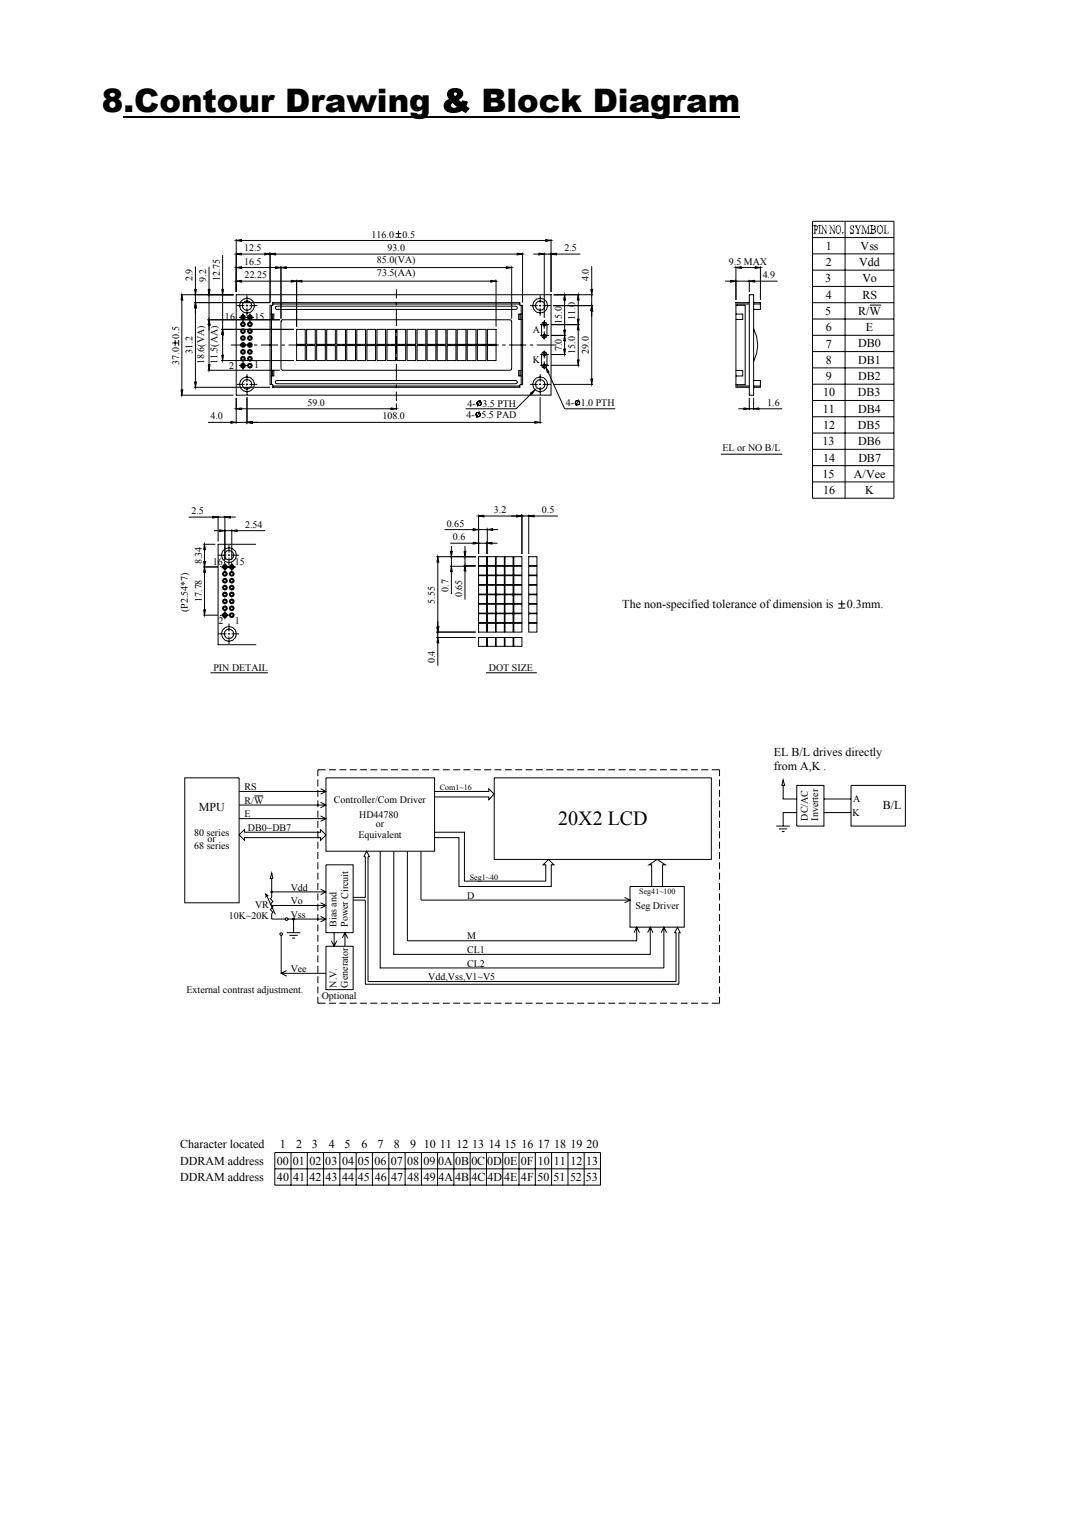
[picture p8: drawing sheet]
<svg xmlns="http://www.w3.org/2000/svg" width="210mm" height="297mm" viewBox="0 0 210 297" stroke-linecap="round" stroke-linejoin="round" font-family="sans-serif">
<path d="M24.2 23h121" fill="none" stroke="#000" stroke-width=".38"/>
<path d="M1 40.9h208.9v209h-208.9z" fill="#fff"/>
<path d="M210 40.9h-209v209h209" fill="none" stroke="#fff" stroke-width=".2"/>
<g fill="none" stroke="#000" stroke-width=".2">
<path d="M35.4 57.8h10.4M35.7 58.9v17.6M35.7 57.8l.2 1.1h-.4zM38.2 56.8h.3l-.1 1zM38.4 59.4l.1 1h-.3zM38.4 52.3v4.5M38.4 57.8v1.6M40.8 57.8h5M40.9 56.8h.3l-.2 1zM41 52.3v4.5M41 57.8v4.9M43.4 57.8h2.4"/>
<path d="M43.5 56.8h.4l-.2 1zM43.7 50.1v6.7M43.7 57.8v6.8M46.4 57.8h61.7v19.7h-61.7zM46.4 55.2l1-.2v.4zM46.4 52.5l1-.2v.4zM46.4 49.8l1-.1v.3zM46.4 47.2l1-.2v.3zM46.4 46.9v10.4M46.5 60h1.5M47.4 55.2h9.7M47.4 52.5h6.7"/>
<path d="M47.4 49.8h4.5M47.4 47.2h59.7M48.3 60h.3M48.5 59.8v.3M48.5 58v1.5M49 60h1.5M51.9 49.7l1.1 .1-1.1 .2zM53 59.9h.5v-.5h48.5v.5h.6v15.6h-.6v.5h-48.5v-.5h-.5zM53 49.8l1.1-.1v.3zM53 49.6v9.8h-14.9M53.3 59.9v15.6M53.6 59.6h48.4"/>
<path d="M54.1 52.3l1 .2-1 .2zM54.1 49.8h47.4M55.1 52.5l1.1-.2v.4zM55.1 52.2v10.3M56.2 52.5h43.2M57.1 55l1.1 .2-1.1 .2zM58.2 55.2l1.1-.2v.4zM58.2 54.9v9.2M59.3 55.2h37M77.6 45.8h1.2M77.6 46.5h1.2M77.8 56.8v1.7"/>
<path d="M77.8 59.2v.7M78.2 45.3v1.1M96.3 55l1 .2-1 .2zM97.4 54.9l-.1 9.2M99.4 52.3l1 .2-1 .2zM100.4 52.2v10.3M101.5 49.7l1.1 .1-1.1 .2zM102.3 59.9v15.6M102.6 49.6v9.8M104 60h1.5M104.7 49.8h1M105.7 49.7l1.1 .1-1.1 .2z"/>
<path d="M105.8 60h.4M106 58v1.5M106 59.8v.3M106.5 60h1.5M106.8 49.6v12.8M106.8 49.8h1.3M107.1 47l1 .2-1 .1zM107.5 60a1.47 1.47 0 0 0-2-1.4 1.47 1.47 0 0 0-.6 2.3 1.47 1.47 0 0 0 2.4-.2l.2-.7M108.1 49.8l1.1-.1v.3zM108.1 46.9v10.4M108.5 60h7.9M108.7 57.8h7.7"/>
<path d="M109.2 49.8h4.7M110.8 57.8l.2 1.1h-.4zM110.8 58.9v5.8M113.5 57.8l.1 1.1h-.3zM113.5 58.9v3.7M116 56.8h.3l-.2 1zM116.1 60l.2 1h-.3zM116.1 52.3v4.5M116.1 57.8v2.2M142.3 55.2h1.1M143.4 55l1 .2-1 .2zM144.4 52.5l1.1-.2v.4z"/>
<path d="M144.4 59.9h1.8v15.6h-1.8M144.4 55.2h2.6M144.4 52.2v6.6v-3.9M145.5 52.5h2.7M147 57.8h.9v19.7h-.9zM147 55.2l1.1-.2v.4zM147 59.4h-2.6v16.6h2.6M147 59.6h-2.3v.3M147 54.9v2.4M147.9 59.4h1.3v1.3h-1.3M147.9 59.6h1.3M148.1 55.2h4.5"/>
<path d="M148.2 52.3l1 .2-1 .2zM149.2 52.2v6.6M159.4 43.4h16l.1 54.3h-16.1zM159.4 59.4h16.1M159.4 56.2h16.1M159.4 53h16.1M159.4 49.8h16.1M159.4 46.6h16.1M165.8 43.4v54.3M170.7 59.9h2.2M33.8 67.3h1.1M34.4 66.7v1.2"/>
<path d="M35.1 66.7v1.2M35.4 77.5h10.4M35.5 76.5h.4l-.2 1zM38.1 76h14.9M38.2 74.9h.3l-.1 1.1zM38.4 60.4v14.5M40.8 62.7h14.1M40.8 72.6h14.1M40.9 71.6h.3l-.2 1zM41 62.7l.2 1.1h-.3zM41 63.8v7.8M43.4 64.6h14.3"/>
<path d="M43.4 70.7h14.3M43.5 69.7h.4l-.2 1zM43.7 64.6l.2 1.1h-.4zM43.7 65.7v4M45.3 67.7h3.9M46.4 78.1v5M46.5 75.4h1.5M46.9 62.3h2.9M46.9 71.7h1.6M47.3 68.7l.4-.1 .3 .1 .2 .3-.2 .4-.3 .1-.4-.1-.1-.4zM47.7 61.5v1.6M47.7 71v1.5"/>
<path d="M47.9 62.3l-.2-.3-.3 .3 .3 .2 .3-.2M47.9 63.6l-.2-.2-.3 .2 .3 .3 .3-.3M47.9 65l-.2-.3-.3 .3 .3 .2 .3-.2M47.9 66.3l-.2-.2-.3 .2 .3 .3 .3-.3M47.9 67.7l-.2-.3-.3 .3 .3 .2 .3-.2M47.9 69l-.2-.2-.3 .2 .3 .3 .3-.3M47.9 70.4l-.2-.3-.3 .3 .3 .3 .3-.3M47.9 71.7l-.2-.2-.3 .2 .3 .3 .3-.3M48.3 75.4h.3M48.5 73.4v1.5M48.5 75.2v.4M48.5 75.9v1.5"/>
<path d="M48.5 77.9v5.2M48.5 60.5v1.5M48.9 67.5h.3v.4h-.3zM48.9 68.9h.3v.3h-.3zM48.9 70.2h.3v.4h-.3zM48.9 71.5h.3v.4h-.3zM49 75.4h1.5M49 61.5v1.6M49.5 62.3l-.1-.4-.4-.1-.3 .1-.1 .4 .1 .3 .3 .1 .4-.1 .1-.3M49.5 63.6l-.1-.3-.4-.2-.3 .2-.1 .3 .1 .4 .3 .1 .4-.1 .1-.4M49.5 65l-.1-.4-.4-.1-.3 .1-.1 .4 .1 .3 .3 .1 .4-.1 .1-.3M49.5 66.3l-.1-.3-.4-.2-.3 .2-.1 .3 .1 .4 .3 .1 .4-.1 .1-.4"/>
<path d="M49.5 67.7l-.1-.3-.4-.2-.3 .2-.1 .3 .1 .3 .3 .2 .4-.2 .1-.3M49.5 69l-.1-.3-.4-.1-.3 .1-.1 .3 .1 .4 .3 .1 .4-.1 .1-.4M49.5 70.4l-.1-.4-.4-.1-.3 .1-.1 .4 .1 .3 .3 .2 .4-.2 .1-.3M49.5 71.7l-.1-.3-.4-.1-.3 .1-.1 .3 .1 .4 .3 .1 .4-.1 .1-.4M49.8 67.7h.7M51.2 67.7h3.4M53 72.7h.7v1.1h-.7M53 61.6h.7v1.1h-.7M53.5 61.6v1.1M53.5 72.7v1.1M53.6 75.7h48.4M54.1 60.2l47.1-.1 .3 .3-.3 .3h-46.9l-.3-.3z"/>
<path d="M54.3 74.7l-.3 .3 .4 .3M54.4 74.7h46.8l.3 .3-.3 .3h-46.9M55.2 62.8l44.9-.1 .2 .1 .1 .3v9.2l-.3 .3h-44.6l-.4-.3zM55.3 67.7h.6M56.6 67.7h3.4M58.2 64.6h1.7v3h-1.7zM58.2 67.8h1.7v2.9h-1.7zM60.2 64.6h1.7v3h-1.7zM60.2 67.8h1.7v2.9h-1.7zM60.7 67.7h.6M62 67.7h3.4M62.1 64.6h1.7v3h-1.7z"/>
<path d="M62.1 67.8h1.7v2.9h-1.7zM64.1 64.6h1.7v3h-1.7zM64.1 67.8h1.7v2.9h-1.7zM66.1 64.6h1.7v3h-1.7zM66.1 67.8h1.7v2.9h-1.7zM66.1 67.7h.7M67.4 67.7h3.4M68.1 64.6h1.7v3h-1.7zM68.1 67.8h1.7v2.9h-1.7zM70 64.6h1.7v3h-1.7zM70 67.8h1.7v2.9h-1.7zM71.5 67.7h.7"/>
<path d="M72 64.6h1.7v3h-1.7zM72 67.8h1.7v2.9h-1.7zM72.9 67.7h3.3M74 64.6h1.7v3h-1.7zM74 67.8h1.7v2.9h-1.7zM75.9 64.6h1.7v3h-1.7zM75.9 67.8h1.7v2.9h-1.7zM76.9 67.7h.7M77.8 60.6v3.4M77.8 64.6v.7M77.8 66v3.4M77.8 70v.7"/>
<path d="M77.8 71.4v3.4M77.8 75.5v.6M77.8 76.8v1.8M77.8 79.1v1.4M77.9 64.6h1.7v3h-1.7zM77.9 67.8h1.7v2.9h-1.7zM78.3 67.7h3.3M79.9 64.6h1.7v3h-1.7zM79.9 67.8h1.7v2.9h-1.7zM81.9 64.6h1.7v3h-1.7zM81.9 67.8h1.7v2.9h-1.7zM82.3 67.7h.7"/>
<path d="M83.7 67.7h3.4M83.8 64.6h1.7v3h-1.7zM83.8 67.8h1.7v2.9h-1.7zM85.8 64.6h1.7v3h-1.7zM85.8 67.8h1.7v2.9h-1.7zM87.7 67.7h.7M87.8 64.6h1.7v3h-1.7zM87.8 67.8h1.7v2.9h-1.7zM89.1 67.7h3.4M89.7 64.6h1.7v3h-1.7zM89.7 67.8h1.7v2.9h-1.7zM91.7 64.6h1.7v3h-1.7z"/>
<path d="M91.7 67.8h1.7v2.9h-1.7zM93.2 67.7h.6M93.7 64.6h1.7v3h-1.7zM93.7 67.8h1.7v2.9h-1.7zM94 78.7a.45 .45 0 0 0-.4 .7 .45 .45 0 0 0 .8 0 .45 .45 0 0 0-.3-.7 .45 .45 0 0 0-.5 .4 .45 .45 0 0 0 .4 .5M94.1 78.7l.3 .4-.1 .3-.2 .2M94.3 78.5l-.6 1.3M94.5 67.7h3.4M95.7 64.6h1.6v3h-1.6zM95.7 67.8h1.6v2.9h-1.6zM98.6 67.7h.6M99.9 67.7h3.4"/>
<path d="M102.1 61.6v1.1M102.1 72.7v1.1M102.6 61.6h-.8v1.1h.8M102.6 72.7h-.8v1.1h.8M104 67.7h.6M104 75.4h1.5M104.1 77.1l.9-.6-.6 .9zM104.2 77.2l-2.9 3h-9.9M105.3 67.7h3.9M105.8 75.4h.4M106 65.8h1.6M106 60.5v1.5"/>
<path d="M106 73.4v1.5M106 75.2v.4M106 75.9v1.5M106 77.9v5.2M106 63.7h1.6M106 69.6h1.6M106 71.7h1.6M106.4 69.2l.4-.2 .4 .2 .1 .4 .1 2.1-.2 .4-.4 .1-.4-.1-.1-.4v-2.1zM106.4 63.3l.4-.1 .4 .1 .1 .4 .1 2.1-.2 .4-.4 .2-.4-.2-.1-.4v-2.1zM106.5 75.4h1.5M106.8 62.9v1.6M106.8 65v1.6"/>
<path d="M106.8 68.7v1.6M106.8 70.9v1.6M107.1 72.1l.6 .9-.3 .1zM107.5 75.4a1.47 1.47 0 0 0-2-1.4 1.47 1.47 0 0 0-.6 2.4 1.47 1.47 0 0 0 2.4-.3l.2-.7M107.6 73.1l3.2 7.1h9.9M108.1 65.8h3M108.1 63.7h5.6M108.1 69.6h3M108.1 71.7h5.6M108.5 75.4h7.9M110.6 64.7h.4l-.2 1.1zM110.6 68.5h.4l-.2 1.1z"/>
<path d="M110.8 65.8l.2 1.1h-.4zM110.8 66.9v1.6M113.3 78.6a.44 .44 0 0 0-.3 .6 .44 .44 0 0 0 .7 0 .44 .44 0 0 0-.3-.6 .44 .44 0 0 0-.5 .3 .44 .44 0 0 0 .4 .5M113.3 62.6h.3l-.1 1.1zM113.3 70.6h.3l-.1 1.1zM113.4 78.6l.3 .4-.1 .3-.2 .1M113.5 63.7l.1 1h-.3zM113.5 64.7v5.9M113.6 78.4l-.6 1.2M116 74.3h.3l-.2 1.1zM116.1 62.1v-1.1v13.3M144.4 72.7h1.4v1.1h-1.4"/>
<path d="M144.4 61.6h1.4v1.1h-1.4M144.7 75.5v.2h2.3M147 78.1v2.4M147.9 64.5a6.8 6.8 0 0 1 0 6.4M147.9 74.7h1.3v1.3h-1.3M147.9 75.7h1.3M147.9 78.1v2.4M159.4 78.6h16.1M159.4 75.4h16.1M159.4 72.2h16.1M159.4 69h16.1M159.4 65.8h16.1"/>
<path d="M159.4 62.6h16.1M40.8 82.9h4.5M45.3 82.7l1.1 .2-1.1 .1zM46.4 80.2l1-.2v.4zM46.4 82.9h2.1M47.4 80.2h29.3M48.5 82.9l1.1-.2v.3zM49.6 82.9h55.3M76.7 80l1.1 .2-1.1 .2zM93.8 80.9a.45 .45 0 0 0-.3 .7 .45 .45 0 0 0 .7 0 .45 .45 0 0 0-.3-.7 .45 .45 0 0 0-.5 .4 .45 .45 0 0 0 .4 .5M93.9 80.9l.3 .4-.1 .3-.2 .2M94.1 80.7l-.6 1.3"/>
<path d="M104.9 82.7l1.1 .2-1.1 .1zM141.5 89.1h12M144.9 80.2h1.1M146 80l1 .2-1 .2zM147 80.2h.9M147.9 80.2l1-.2v.4zM148.9 80.2h4.6M159.4 91.4h16.1M159.4 88.2h16.1M159.4 85h16.1M159.4 81.8h16.1M159.4 94.6h16.1"/>
<path d="M37.1 101.5h4.6M39.9 111.2h2.9M39.9 106.8h2.4M40 110.2h.3l-.2 1zM40 119.6h.3l-.2 1.1zM40.1 106.8l.2 1h-.3zM40.1 111.2l.2 1.1h-.3zM40.1 107.8v2.4M40.1 112.3v7.3M41.7 101.3l1.1 .2-1.1 .1zM42 104.1h1.1M42.8 101.2v5.1"/>
<path d="M42.8 101.5h1.3M42.9 108.9h1.5M43.1 103.9l1 .2-1 .2zM43.3 111.2h3M43.9 116.5h.4v.3h-.4zM44.1 101.5l1.1-.2v.3zM44.1 101.2v8.7M44.1 110.4v1.6M44.1 119.9v1.6M44.1 104.1h1.4M44.8 108.9h.3M44.9 106.9v1.5"/>
<path d="M44.9 108.8v.3M44.9 109.4v1.5M45.2 101.5h1.1M45.3 116.5h.4v.3h-.4zM45.4 108.9h1.5M45.5 104.1l1-.2v.4zM45.5 103.9v6M45.5 110.4v1.6M46.5 104.1h5.5M50.2 106.8h-7.4v19.7h7.5M85.7 109.2h7.7M85.9 109.2l.2 1.1h-.4z"/>
<path d="M85.9 110.3v12.7M87.2 103.9h5.6M88.3 109.2h5.1M88.3 111.1h5.1M88.4 106.6h4.4M88.4 108.2h.4l-.2 1zM88.6 111.1l.2 1.1h-.4zM88.6 107.1v1.1M88.6 109.2v1.9M88.6 112.2v4.4M91 109.2h2.4M91 111h2.4"/>
<path d="M91.1 108.2h.3l-.2 1zM91.2 111l.2 1h-.3zM91.2 107.1v1.1M91.2 109.2v1.8M91.2 112v5.6M92.8 106.4l1.1 .2-1.1 .1zM92.8 103.7l1.1 .2-1.1 .2zM93.9 109.2h1.6v1.8h-1.6zM93.9 111.1h1.6v1.7h-1.6zM93.9 112.9h1.6v1.8h-1.6zM93.9 114.8h1.6v1.8h-1.6zM93.9 116.7h1.6v1.7h-1.6z"/>
<path d="M93.9 118.6h1.6v1.7h-1.6zM93.9 101.2l1.1-.1v.3zM93.9 101v7.7M93.9 106.6h1.6M93.9 103.9h1.7M95 101.2h6.4h-1.1M95.5 106.6l1.1-.2v.3zM95.5 106.3v2.4M95.6 109.2h1.6v1.8h-1.6l.1-1.8M95.6 111.1h1.6v1.7h-1.6l.1-1.7M95.6 112.9h1.6v1.8h-1.6l.1-1.8M95.6 114.8h1.6v1.8h-1.6l.1-1.8"/>
<path d="M95.6 116.7h1.6v1.7h-1.6l.1-1.7M95.6 118.6h1.6v1.7h-1.6l.1-1.7M95.6 103.9l1.1-.2v.4zM95.7 103.6l-.1 5.1M96.6 106.6h1M96.7 103.9h1.1M97.4 109.2h1.6v1.8h-1.6zM97.4 111.1h1.6v1.7h-1.6zM97.4 112.9h1.6v1.8h-1.6zM97.4 114.8h1.6v1.8h-1.6zM97.4 116.7h1.6v1.7h-1.6zM97.4 118.6h1.6v1.7h-1.6z"/>
<path d="M99.1 109.2h1.6v1.8h-1.6zM99.1 111.1h1.6v1.7h-1.6zM99.1 112.9h1.6v1.8h-1.6zM99.1 114.8h1.6v1.8h-1.6zM99.1 116.7h1.6v1.7h-1.6zM99.1 118.6h1.6v1.7h-1.6zM100.8 109.2h1.6v1.8h-1.6zM100.8 111.1h1.6v1.7h-1.6zM100.8 112.9h1.6v1.8h-1.6zM100.8 114.8h1.6v1.8h-1.6zM100.8 116.7h1.6v1.7h-1.6zM100.8 118.6h1.6v1.7h-1.6z"/>
<path d="M101.4 101.1l1 .1-1 .2zM102.4 101.2h1.4M102.4 101v7.7M103.8 116.7h1.6v1.7h-1.6zM103.8 118.6h1.6v1.7h-1.6zM103.8 114.8h1.6v1.8h-1.6zM103.8 112.9h1.6v1.8h-1.6zM103.8 111.1h1.6v1.7h-1.6zM103.8 109.2h1.6v1.8h-1.6zM103.8 101.2l1-.1v.3zM103.8 101v7.7M104.8 101.2h4.7"/>
<path d="M164.5 118.5h1.4M164.5 119.3h1.4M165.2 117.8v1.4M39.9 120.7h2.9M41.3 132h11.3M42.9 124.4h1.5M43.3 120.7h1.6M44.8 124.4h.3M44.9 122.4v1.5M44.9 124.2v.3M44.9 124.9v1.5M45.4 124.4h1.5"/>
<path d="M85.7 124h7.7M85.7 125.1h7.7M85.7 123h.4l-.2 1zM85.9 125.1l.2 1h-.4zM85.9 124v1.1M85.9 126.1v4.5M93.9 120.4h1.6v1.8h-1.6zM93.9 122.3h1.6v1.7h-1.6zM93.9 125.1h1.6v1.7h-1.6zM95.4 132h9.9M95.6 120.4h1.6v1.8h-1.6l.1-1.8M95.6 122.3h1.6v1.7h-1.6l.1-1.7"/>
<path d="M95.6 125.1h1.6v1.7h-1.6l.1-1.7M97.4 120.4h1.6v1.8h-1.6zM97.4 122.3h1.6v1.7h-1.6zM97.4 125.1h1.6v1.7h-1.6zM99.1 120.4h1.6v1.8h-1.6zM99.1 122.3h1.6v1.7h-1.6zM99.1 125.1h1.6v1.7h-1.6zM100.8 120.4h1.6v1.8h-1.6zM100.8 122.3h1.6v1.7h-1.6zM100.8 125.1h1.6v1.7h-1.6zM103.8 122.3h1.6v1.7h-1.6zM103.8 120.4h1.6v1.8h-1.6z"/>
<path d="M36.3 152.6h10.6v24.5h-10.6zM46.9 155.3h17.1M46.9 157.9h17.1M49.9 156.2h1.8M62.4 153v1.3M62.4 155v1.3M62.4 157v1.4M62.4 159v1.4M62.9 157.4l1.1 .5-1.1 .6M62.9 154.7l1.1 .6-1.1 .5M63.9 151h-1.5v1.3M64 152.6h21.3v14.4h-21.3z"/>
<path d="M64.6 151h1.3M66.6 151h1.4M68.6 151h1.4M70.7 151h1.3M72.7 151h1.4M74.7 151h1.4M76.8 151h1.3M78.8 151h1.3M80.8 151h1.4M82.8 151h1.4M84.9 151h1.3M85.3 155.3h10.6v-.6l1.1 1.1-1.1 1.1v-.5h-10.6"/>
<path d="M86.9 151h1.4M88.9 151h1.4M91 151h1.3M93 151h1.4M95 151h1.4M97 152.6h42.6v16h-42.6zM97 151h1.4M99.1 151h1.3M101.1 151h1.4M103.1 151h1.4M105.2 151h1.3M107.2 151h1.4"/>
<path d="M109.2 151h1.4M111.3 151h1.3M113.3 151h1.3M115.3 151h1.4M117.3 151h1.4M119.4 151h1.3M121.4 151h1.4M123.4 151h1.4M125.5 151h1.3M127.5 151h1.3M129.5 151h1.4M131.6 151h1.3"/>
<path d="M133.6 151h1.3M135.6 151h1.4M137.6 151h1.4M139.7 151h1.5v1.3M141.2 153v1.3M141.2 155v1.3M141.2 157v1.4M141.2 159v1.4M153.7 153l.3 1.1h-.6zM153.7 154.1v2.7h2.7M156.3 159.4h-2.6v2.7M156.4 154.1h5.3v8h-5.3z"/>
<path d="M161.7 159.4h5.2M161.7 156.8h5.3M167 154.1h10.7v8h-10.7zM46.9 163.8l1.1-1v.5h14.9v-.5l1.1 1-1.1 1.1v-.6h-14.9v.6zM46.9 160.6h17.1M52.2 175.4v.6M52.7 175.8l-.5-.4 1.8 4M53.2 174.9h.2v.2h-.2zM53.3 175v1.1l-.3 .2 .6 .6-.6 .5 .6 .5-.6 .6 .6 .5-.3 .3v1h2.7M53.3 171.3l.3 1h-.6zM53.3 175h10.7M53.3 177.7h10.7"/>
<path d="M53.3 172.3v2.7M62.4 161.1v1.3M62.4 163.1v1.4M62.4 165.1v1.4M62.4 167.2v1.3M62.4 169.2v1.3M62.4 171.2v1.4M62.4 173.2v1.4M62.4 175.3v1.3M62.4 177.3v1.4M62.4 179.3v1.4M62.9 160.1l1.1 .5-1.1 .5"/>
<path d="M62.9 179.8l1.1 .5-1.1 .5M62.9 174.5l1.1 .5-1.1 .5M62.9 177.1l1.1 .6-1.1 .5M64 169.7h5.3v13.3h-5.3zM69.3 176.1h2.4v-8h-.3l.5-1.1 .6 1.1h-.3v24.5h60.5M69.3 176.6h2.4v16.5h61.5v-10.1h.3l-.6-1.1-.5 1.1h.3v9.6M74.6 167v22.9h55.7v-8M77.3 167v20.2h50.3M79.9 167v17.6h45.1l-.1-2.7M82.6 167v9.6h41M85.3 163.3h5.8v9.6h16v-3.2h-.5l1-1.1 1.1 1.1h-.5v4.2h-18.1v-9.6h-4.8M122.6 176.1l1 .5-1 .5"/>
<path d="M123.6 173.9h10.7v8h-10.7zM127.9 173.9v-4.2h-.5l1.5-1.1 1.7 1.1h-.6v4.2M141.2 161.1v1.3M141.2 163.1v1.4M141.2 165.1v1.4M141.2 167.2v1.3M141.2 169.2v1.3M141.2 171.2v1.4M141.2 173.2v1.4M141.2 175.3v1.3M141.2 177.3v1.4M141.2 179.3v1.4"/>
<path d="M152.4 162.1h2.6M152.9 162.6h1.6M153.4 163.2h.6M55.2 183.5v7.5h8.8M56.3 190.4l-1.1 .6 1 .5M56.3 183h2.6M56.5 180.3h7.5M56.8 183.5h1.6M57.4 184h.5M57.6 180.3v2.7M57.8 180.3l-.2-.2-.2 .2 .2 .2 .2-.2M62.4 181.4v1.3"/>
<path d="M62.4 183.4v1.4M62.4 185.4v1.4M62.4 187.5v1.3M62.4 189.5v1.3M62.4 191.5v1.4M62.4 193.5v1.4M62.4 195.6v1.2h1.5M64 185.7h5.3v8.5h-5.3zM64.6 196.8h1.3M65 184.6l.6 1.1 .5-1.1M65.6 183v2.7M66.6 196.8h1.4"/>
<path d="M67.2 184l.5-1 .5 1M67.7 183v2.7M68.6 196.8h1.4M70.7 196.8h1.3M72.7 196.8h1.4M74.7 196.8h1.4M76.8 196.8h1.3M78.8 196.8h1.3M80.8 196.8h1.4M82.8 196.8h1.4M84.9 196.8h1.3M86.9 196.8h1.4"/>
<path d="M88.9 196.8h1.4M91 196.8h1.3M93 196.8h1.3M95 196.8h1.4M97 196.8h1.4M99.1 196.8h1.3M101.1 196.8h1.4M103.1 196.8h1.4M105.2 196.8h1.3M107.2 196.8h1.3M109.2 196.8h1.4M111.3 196.8h1.3"/>
<path d="M113.3 196.8h1.3M115.3 196.8h1.4M117.3 196.8h1.4M119.4 196.8h1.3M121.4 196.8h1.4M123.4 196.8h1.4M124.4 183l.5-1.1 .6 1.1M125.5 196.8h1.3M127.1 183l.5-1.1 .6 1.1M127.5 196.8h1.3M127.6 181.9v5.3M129.5 196.8h1.4"/>
<path d="M129.8 183l.5-1.1 .5 1.1M131.6 196.8h1.3M133.6 196.8h1.3M135.6 196.8h1.4M137.6 196.8h1.4M141.2 195.6v1.2h-1.5M141.2 181.4v1.3M141.2 183.4v1.4M141.2 185.4v1.4M141.2 187.5v1.3M141.2 189.5v1.3M141.2 191.5v1.4"/>
<path d="M141.2 193.5v1.4M53.9 226.1h63.9l.1 6.4h-64zM53.9 229.3h64M57.1 226.1v6.4M60.3 226.1v6.4M63.5 226.1v6.4M66.7 226.1v6.4M69.9 226.1v6.4M73.1 226.1v6.4M76.3 226.1v6.4M79.5 226.1v6.4M82.7 226.1v6.4"/>
<path d="M85.9 226.1v6.4M89.1 226.1v6.4M92.3 226.1v6.4M95.5 226.1v6.4M98.7 226.1v6.4M101.9 226.1v6.4M105.1 226.1v6.4M108.2 226.1l.1 6.4M111.5 226.1v6.4M114.6 226.1l.1 6.4"/>
<circle cx="48.5" cy="60" r=".92"/>
<circle cx="48.5" cy="60" r="1.47"/>
<circle cx="106" cy="60" r=".93"/>
<circle cx="47.7" cy="63.6" r=".48"/>
<circle cx="47.7" cy="66.3" r=".48"/>
<circle cx="47.7" cy="67.7" r=".48"/>
<circle cx="47.7" cy="65" r=".48"/>
<circle cx="47.7" cy="62.3" r=".48"/>
<circle cx="47.7" cy="70.4" r=".47"/>
<circle cx="47.7" cy="71.7" r=".47"/>
<circle cx="48.5" cy="75.4" r=".93"/>
<circle cx="48.5" cy="75.4" r="1.46"/>
<circle cx="49" cy="63.6" r=".27"/>
<circle cx="49" cy="66.3" r=".27"/>
<circle cx="49" cy="62.3" r=".27"/>
<circle cx="49" cy="65" r=".27"/>
<circle cx="106" cy="75.4" r=".94"/>
<circle cx="106.8" cy="69.6" r=".27"/>
<circle cx="106.8" cy="63.7" r=".27"/>
<circle cx="106.8" cy="71.7" r=".27"/>
<circle cx="106.8" cy="65.8" r=".27"/>
<circle cx="44.1" cy="111.2" r=".27"/>
<circle cx="44.1" cy="112.6" r=".27"/>
<circle cx="44.1" cy="115.3" r=".48"/>
<circle cx="44.1" cy="113.9" r=".48"/>
<circle cx="44.1" cy="111.2" r=".48"/>
<circle cx="44.1" cy="112.6" r=".48"/>
<circle cx="44.1" cy="113.9" r=".27"/>
<circle cx="44.1" cy="115.3" r=".27"/>
<circle cx="44.1" cy="119.4" r=".27"/>
<circle cx="44.1" cy="118" r=".27"/>
<circle cx="44.1" cy="119.3" r=".48"/>
<circle cx="44.1" cy="118" r=".48"/>
<circle cx="44.1" cy="116.6" r=".48"/>
<circle cx="44.9" cy="108.9" r="1.47"/>
<circle cx="44.9" cy="108.9" r=".93"/>
<circle cx="45.5" cy="111.2" r=".27"/>
<circle cx="45.5" cy="112.6" r=".27"/>
<circle cx="45.5" cy="115.3" r=".48"/>
<circle cx="45.5" cy="113.9" r=".48"/>
<circle cx="45.5" cy="111.2" r=".48"/>
<circle cx="45.5" cy="112.6" r=".48"/>
<circle cx="45.5" cy="113.9" r=".27"/>
<circle cx="45.5" cy="115.3" r=".27"/>
<circle cx="45.5" cy="119.4" r=".27"/>
<circle cx="45.5" cy="118" r=".27"/>
<circle cx="45.5" cy="119.3" r=".48"/>
<circle cx="45.5" cy="118" r=".48"/>
<circle cx="45.5" cy="116.6" r=".48"/>
<circle cx="44.1" cy="120.7" r=".27"/>
<circle cx="44.1" cy="120.7" r=".48"/>
<circle cx="44.9" cy="124.4" r=".94"/>
<circle cx="44.9" cy="124.4" r="1.46"/>
<circle cx="45.5" cy="120.7" r=".27"/>
<circle cx="45.5" cy="120.7" r=".48"/>
<circle cx="55.2" cy="183.3" r=".27"/>
<circle cx="56.2" cy="180.3" r=".27"/>
</g>
<g fill="#000">
<path d="M35.7 57.8l.2 1.1h-.4zM38.2 56.8h.3l-.1 1zM40.9 56.8h.3l-.2 1zM43.5 56.8h.4l-.2 1zM46.4 55.2l1-.2v.4zM46.4 52.5l1-.2v.4zM46.4 49.8l1-.1v.3zM46.4 47.2l1-.2v.3zM51.9 49.7l1.1 .1-1.1 .2zM54.1 52.3l1 .2-1 .2zM53 49.8l1.1-.1v.3zM55.1 52.5l1.1-.2v.4z"/>
<path d="M57.1 55l1.1 .2-1.1 .2zM58.2 55.2l1.1-.2v.4zM96.3 55l1.1 .2-1.1 .2zM99.4 52.3l1 .2-1 .2zM101.5 49.7l1.1 .1-1.1 .2zM105.7 49.7l1.1 .1-1.1 .2zM107.1 47l1 .2-1 .1zM108.1 49.8l1.1-.1v.3zM110.8 57.8l.2 1.1h-.4zM113.5 57.8l.1 1.1h-.3zM116 56.8h.3l-.2 1zM143.4 55l1 .2-1 .2z"/>
<path d="M144.4 52.5l1.1-.2v.4zM147 55.2l1.1-.2v.4zM148.2 52.3l1 .2-1 .2zM159.7 45.8h.4zM159.7 44.2h.5zM159.7 44.3h.7zM159.8 44.3h.6zM159.8 44.3h.2zM159.8 45.7h.2zM159.8 45.6l.2 .1zM159.8 45.5l.2 .2zM159.8 44.5l.2 .5-.2 .5z"/>
<path d="M159.8 44.4l.2 .6zM159.8 45.5h.2v.2zM160 45.1v.4h-.2zM160 45l-.2 .5zM159.8 44.4h.2v.6zM160 45.1h.3zM159.8 45.7l.3 .1zM159.8 44.4l.2-.1zM160.1 45.1h.1zM159.8 44.3h.3zM160 45.1l.4-.1zM160.1 44.3l.3 .1z"/>
<path d="M159.7 44.3h.5zM160.1 45h.3zM160.1 45.1h.2zM160.2 44.4h.2zM159.7 44.3h.6zM160.2 45h.2zM160.3 44.4h.1zM160.3 44.9h.1zM160.3 44.5h.2zM160.3 44.9h.2zM160.3 44.8h.2l-.2 .1zM160.3 44.6h.2l-.2 .1z"/>
<path d="M160.3 44.7l.2 .1zM160.1 44.3h.3zM160.3 45l.1-.1zM160.3 44.6h.2zM160.3 44.9l.2-.1zM160.3 44.7l.2-.1zM160.6 45.8h.4zM160.6 44.2l.5 .1zM160.6 44.2l.4 .1zM160.7 44.3h.3zM160.7 45.8h.3zM160.7 45.7h.3z"/>
<path d="M160.8 45.6h.1zM160.8 45.5l.1 .1zM160.8 44.5l.1 1h-.1zM160.8 44.4h.1l-.1 .1zM160.8 44.4h.1zM160.7 45.7l.2-.1zM160.8 44.5h.1v1zM160.8 44.5l.1-.1zM160.8 44.4l.2-.1zM160.7 45.7l.3 .1zM160.6 45.8h.5zM160.6 44.3h.4z"/>
<path d="M161.1 44.2l.1 .1zM161.2 45.8h.3zM161.1 44.2h.3l-.2 .1zM161.3 45.7h.1zM161.3 45.5v.1zM161.3 44.4v1.1zM161.4 45.5l-.1 .1zM161.4 44.6l-.1 .9zM161.4 44.6l.7 .8v.4zM161.2 44.3l.2-.1zM161.4 44.2l-.1 .2zM161.4 44.2v.4z"/>
<path d="M161.4 44.2l.7 1.2-.7-.8zM161.3 45.7l.2 .1zM161.9 44.2l.4 .1zM161.9 44.2l.3 .1zM161.9 44.3h.3zM162 44.3h.2zM162.1 44.4v.1zM162.1 45.4v.4zM162.1 44.5v.9zM162.1 44.5v1.3zM162.1 44.4l.1-.1zM162.7 44.2l.1 .1z"/>
<path d="M162.7 44.2l.2 .1zM162.8 45.8h.3zM162.7 44.2h.3l-.1 .1zM162.9 45.7h.1zM162.9 45.5v.1zM162.9 44.4v1.1zM163 45.5v.2zM163 44.6l-.1 .9zM163 44.6l.7 .8v.4zM162.9 45.7l.2 .1zM162.9 44.3l.1-.1zM162.9 44.4l.1-.2z"/>
<path d="M163 44.2v.4zM163 44.2l.7 1.2-.7-.8zM162.8 45.8h.4zM163.5 44.2l.4 .1zM163.6 44.3h.2zM163.7 45.4v.4zM163.7 44.5v.9zM163.7 44.4v.1zM163.7 44.3h.1zM163.7 44.5v1.3zM163.7 44.4l.1-.1zM163.5 44.3h.4z"/>
<path d="M163.6 44.3h.3zM164 45.1h.2zM164 45l.2 .1zM164 44.9l.2 .1h-.2zM164 45.3h.2zM164 45.2h.2l-.2 .1zM164 44.8l.2 .1h-.2zM164 44.7l.2 .1zM164 45.4h.2zM164 44.6l.2 .1zM164.1 45.5h.1zM164.1 44.6h.1z"/>
<path d="M164.1 45.6h.2zM164.1 44.5h.1zM164.1 45.6l.2 .1zM164.1 44.4h.2zM164 45.3l.2-.1v.1zM164 45.2l.2-.1v.1zM164 45h.2zM164 44.9h.2v.1zM164 44.8h.2v.1zM164 44.7h.2zM164.2 45.7h.2zM164 44.6h.2z"/>
<path d="M164.1 44.6l.1-.1zM164.3 45.7l.2 .1zM164.1 44.5l.2-.1zM164.2 44.3h.2zM164.3 45.8h.4zM164.3 44.3h.4zM164.4 45.8h.2zM164.3 45.7h.1zM164.3 44.3l.4-.1zM164.4 45.8h.1zM164.4 44.2h.2zM164.3 45.8h.2z"/>
<path d="M164.3 44.3h.2zM164.5 44.3h.3zM164.5 45.8h.2zM164.6 44.3l.2 .1zM164.4 44.2h.3zM164.6 45.8l.2-.1zM164.7 44.3l.1 .1zM164.4 45.8h.3zM164.6 45.7h.2zM164.7 44.4h.2zM164.5 44.3h.2zM164.7 45.6l.1 .1z"/>
<path d="M164.8 45.6h.1zM164.8 44.5h.1zM164.8 44.4l.1 .1zM164.8 45.5l.1 .1zM164.8 44.6h.2zM164.8 45.4l.2 .1zM164.8 44.6l.2 .1zM164.7 45.7h.1zM164.8 45.4h.2zM164.8 45.3h.2zM164.8 44.8l.2 .1h-.1zM164.8 44.7l.2 .1z"/>
<path d="M164.9 45.2h.1l-.2 .1zM164.9 45l.1 .1-.1 .1zM164.9 44.9l.2 .1h-.2zM164.7 45.6h.2zM164.8 44.4h.1zM164.8 45.5h.2zM164.8 45.4l.2-.1zM164.8 44.8l.2 .1zM164.8 45.3l.2-.1zM164.9 45.2h.1zM164.9 44.9h.1l.1 .1zM164.9 45h.2l-.1 .1z"/>
<path d="M164.9 45h.2zM165.2 45.7l.1 .1zM165.2 45.6l.2 .2zM165.3 45.6l.1 .1zM165.2 45.6l.2 .1zM166.8 45.3v.5zM166.8 44.7h.2zM166.8 44.6h.1zM166.8 44.5h.1zM166.8 44.8h.3zM166.8 44.4h.1l-.1 .1zM166.9 45.8h-.1z"/>
<path d="M166.9 45.4l-.1 .4zM166.8 45.3l.1 .1zM166.9 44.9h.3zM166.9 44.4h.1zM166.9 45.8h.5zM166.9 45.5l-.1 .3zM166.9 44.3l.1 .1zM166.9 45.6l-.1 .2zM166.9 44.9l.4 .1zM166.8 44.6l.1-.1zM166.9 45.6v.2zM166.9 45h.4z"/>
<path d="M166.8 44.5l.1-.1zM166.9 44.3h.5zM166.9 44.3h.3zM167 45.8h.4zM166.9 45.8l.1-.1zM167 45h.4zM166.8 44.4h.2zM166.9 44.3l.4-.1zM166.9 45.8l.2-.1zM167.1 45.8h.2zM167.1 45.1h.4zM166.9 44.3h.2z"/>
<path d="M166.9 45.8l.3-.1zM167 44.2h.2zM167.2 45.1h.3zM167.1 44.2h.1zM166.9 45.8h.3zM167 44.2h.3zM167.2 45.2h.4zM167.2 45.8h.2zM167.3 45.2l.3 .1zM167.3 45.7h.2zM167.3 45.3h.3zM167.1 45.8h.3z"/>
<path d="M167.4 45.3h.2zM167.4 45.6l.1 .1zM167.4 45.4h.2l-.2 .1zM167.4 45.4h.2zM167.2 44.3h.2zM167.3 44.3h.1zM167.3 44.4l.1-.1zM167.4 44.3v.2zM167.4 44.3v.3zM167.4 44.3l.1 .4zM167.4 45.5l.2 .1zM167.4 45.5h.2z"/>
<path d="M167.4 44.6l.1 .1zM167.5 44.6v.1zM167.5 44.2v.5zM167.4 45.7h.1zM167.4 45.6h.2zM167.4 45.5l.2-.1zM167.7 44.3h.6zM167.7 44.3h.5zM167.7 44.2l.6 .1zM167.8 44.3h.4zM167.8 44.3l.3 .1zM167.9 44.4h.2z"/>
<path d="M168 44.5h.2l.1 .7zM168.1 45.8h.5zM168 44.5h.2zM167.8 44.3h.3zM168.2 44.5l.2 .5-.1 .2zM168.2 45.8h.4zM168.3 45.7h.2zM168.3 45.6l.2 .1zM168.3 45.5h.2l-.2 .1zM168.3 45.2l.2 .3h-.2zM168.3 45.2l.1-.2 .1 .1zM168.3 45.6l.2-.1v.2z"/>
<path d="M168.3 45.2l.2-.1v.4zM168.4 45l.1 .1zM168.3 45.7l.3 .1zM168.1 45.8h.6zM168.6 44.3h.5zM168.6 44.3h.4zM168.6 44.2l.5 .1zM168.7 44.6l-.2 .5zM168.7 44.3h.3zM168.7 44.4l.1 .2zM168.7 44.3l.2 .1zM168.7 44.4h.2z"/>
<path d="M169.1 45.8h.4zM169.1 44.2l.1 .1zM169.2 45.8h.3zM169.1 44.2h.4zM169.3 45.7h.1zM169.3 44.4l.1 .1zM169.3 45.5l.1 .2zM169.3 44.5l.1 1zM169.4 44.5l.5 1v.3zM169.2 45.7l.3 .1zM169.2 44.3l.3-.1zM169.3 44.4l.2-.2-.1 .3z"/>
<path d="M169.5 44.2l.4 1.3-.5-1zM169.9 45.5v.3zM170.2 45.8h.5zM170.2 45.8h.4zM170.3 45.7h.3zM170.3 45.6l.2 .1zM170.4 45.5h.1l-.2 .1zM170.4 44.5l-.5 1.3zM170.4 44.5h.1l-.1 1zM170.4 44.2l.3 .1zM170.4 44.2l.2 .1-.2 .2zM170.4 44.2l-.5 1.3z"/>
<path d="M170.3 45.6l.2-.1v.2zM170.5 44.5v1h-.1zM170.4 44.5l.1-.1zM170.3 45.7l.3 .1zM170.4 44.5l.2-.2zM170.8 45.8h.8zM170.8 44.2h.6zM170.8 44.3h.8zM170.9 44.3h.7zM170.8 45.8h.9zM170.9 45.7h.3zM170.9 44.3h.3z"/>
<path d="M171 45.6l.2 .1zM171 45.5l.2 .2zM171 44.5l.2 .5-.2 .5zM171 44.4l.2 .6zM171.2 45v.7l-.2-.2zM171.2 45l-.2 .5zM171 44.4l.2-.1v.7zM171 44.4l.2-.1zM170.9 45.7h.4zM170.9 45.7h.5zM171.2 45h.1zM170.9 44.3h.4z"/>
<path d="M171.2 45h.5zM171.4 44.3h.3zM170.9 45.7h.8zM171.4 45l.4 .1zM170.8 45.8h.6zM171.3 45h.4zM170.8 44.3h.7zM171.4 45.7h.3zM171.5 45.1h.3zM171.4 45h.3zM170.8 45.8h.7zM171.5 44.9h.2z"/>
<path d="M171.5 44.4h.3zM171.6 45.1h.2zM171.6 44.4h.2zM171.5 45.7h.3zM171.6 44.8l.2 .1zM171.6 44.5h.2zM171.6 45.7h.2zM171.6 45.1l.3 .1zM171.2 45h.4zM171.6 44.6h.3l-.2 .1zM171.3 44.3h.3zM171.7 44.7h.2z"/>
<path d="M171.7 45.6h.2zM171.7 45.2l.2 .1zM171.7 45.3l.2 .1zM171.7 45.5l.2 .1zM171.7 45.4l.2 .1zM171.6 44.9h.2zM171.6 44.6l.2-.1 .1 .1zM171.6 44.8l.3-.1zM171.7 44.7l.2-.1zM171.6 45.6h.3zM171.7 45.5h.2v.1zM171.7 45.4h.2z"/>
<path d="M172.1 45.1h.2zM172.1 45l.2 .1zM172.1 44.9l.2 .1h-.2zM172.1 45.3h.2zM172.1 45.2h.2l-.2 .1zM172.1 44.8l.2 .1h-.2zM172.1 44.7l.2 .1zM172.1 45.4h.2zM172.1 44.6l.2 .1zM172.2 45.5h.2zM172.2 44.6h.2zM172.2 45.6h.2z"/>
<path d="M172.2 44.5h.2zM172.3 45.6l.2 .1zM172.3 44.4h.1zM172.1 45.2l.2-.1v.1zM172.1 45h.2zM172.1 44.9h.2v.1zM172.1 45.3l.2-.1v.1zM172.1 44.8h.2v.1zM172.1 44.7h.2zM172.3 45.7h.3zM172.3 44.3l.2 .1zM172.1 44.6h.3z"/>
<path d="M172.2 44.6l.2-.1zM172.4 45.7l.3 .1zM172.3 45.6h.1zM172.3 44.3h.3zM172.2 44.5l.2-.1zM172.5 45.8h.4zM172.3 44.4h.2zM172.4 44.3h.5zM172.5 45.8h.3zM172.3 44.3h.2zM172.4 45.7h.2zM172.5 44.3l.3-.1z"/>
<path d="M172.6 45.8h.1zM172.6 44.2h.2zM172.7 44.3h.3zM172.5 45.8h.2zM172.4 44.3h.3zM172.7 45.8h.2zM172.8 44.3l.3 .1zM172.6 45.8h.2zM172.8 45.8l.2-.1zM172.5 44.3h.4zM172.8 45.7h.2zM172.9 44.4h.2z"/>
<path d="M172.7 44.3h.2zM173 45.6l.1 .1zM173 45.6h.1zM173 44.4l.2 .1zM173 44.5h.2zM173 45.5l.2 .1zM173 44.6h.2zM173 45.4l.2 .1zM172.9 45.7h.2zM173.1 45.4h.1zM173.1 44.7l.2 .1zM173.1 44.6l.1 .1z"/>
<path d="M173.1 45.3h.2zM173.1 44.8l.2 .1h-.2zM173.1 45.2h.2l-.2 .1zM173.1 45l.2 .1-.2 .1zM173.1 44.9l.2 .1h-.2zM173 44.4h.1zM173 45.6h.2zM173 45.5h.2zM173 45.4h.2zM173.1 45.4l.2-.1zM173.1 44.8l.2 .1zM173.1 45.3l.2-.1z"/>
<path d="M173.1 44.9h.2v.1zM173.1 45.2l.2-.1zM173.1 45h.2v.1zM173.1 45h.2zM173.4 45.8h1zM173.4 44.2l.6 .1zM173.5 44.3h.4zM173.5 45.8h.9zM173.6 44.3l.2 .1zM173.6 45.7h.3zM173.6 45.6h.2zM173.6 44.4h.2l-.2 .1z"/>
<path d="M173.6 45.5l.2 .1h-.2zM173.6 44.5l.2 .1-.2 .9zM173.6 45.7h.2zM173.6 45.5l.2 .1zM173.8 44.6v.9h-.2zM173.6 44.5l.2-.1v.2zM173.6 44.4h.2zM173.6 44.3h.2zM173.5 45.7h.5zM173.6 44.3h.3zM173.5 45.7l.9 .1zM173.4 44.3h.6z"/>
<path d="M173.5 44.3h.5zM174.1 45.7l.3 .1zM174.2 45.7l.2 .1zM174.3 45.7l.1 .1zM174.3 45.6l.1 .2zM174 45.7l.4 .1zM174.4 45.5v.3zM174.4 45.4v.4zM35.5 76.5h.4l-.2 1zM38.4 59.4l.1 1h-.3zM38.2 74.9h.3l-.1 1.1zM41 62.7l.2 1.1h-.3z"/>
<path d="M40.9 71.6h.3l-.2 1zM43.7 64.6l.2 1.1h-.4zM43.5 69.7h.4l-.2 1zM104.1 77.1l.9-.6-.6 .9zM107.1 72.1l.6 .9-.3 .1zM110.6 64.7h.4l-.2 1.1zM110.8 65.8l.2 1.1h-.4zM110.6 68.5h.4l-.2 1.1zM113.3 62.6h.3l-.1 1.1zM113.5 63.7l.1 1h-.3zM113.3 70.6h.3l-.1 1.1zM116.1 60l.2 1h-.3z"/>
<path d="M116 74.3h.3l-.2 1.1zM45.3 82.7l1.1 .2-1.1 .1zM46.4 80.2l1-.2v.4zM48.5 82.9l1.1-.2v.3zM76.7 80l1.1 .2-1.1 .2zM104.9 82.7l1.1 .2-1.1 .1zM146 80l1 .2-1 .2zM147.9 80.2l1-.2v.4zM40 110.2h.3l-.2 1zM40.1 106.8l.2 1h-.3zM40.1 111.2l.2 1.1h-.3zM40 119.6h.3l-.2 1.1z"/>
<path d="M41.7 101.3l1.1 .2-1.1 .1zM43.1 103.9l1 .2-1 .2zM44.1 101.5l1.1-.2v.3zM45.5 104.1l1-.2v.4zM85.9 109.2l.2 1.1h-.4zM88.4 108.2h.4l-.2 1zM88.6 111.1l.2 1.1h-.4zM91.1 108.2h.3l-.2 1zM91.2 111l.2 1h-.3zM92.8 106.4l1.1 .2-1.1 .1zM92.8 103.7l1.1 .2-1.1 .2zM93.9 101.2l1.1-.1v.3z"/>
<path d="M95.5 106.6l1.1-.2v.3zM95.6 103.9l1.1-.2v.4zM101.4 101.1l1 .1-1 .2zM103.8 101.2l1-.1v.3zM85.7 123h.4l-.2 1zM85.9 125.1l.2 1h-.4z"/>
</g>
<text font-size="6.3" x="20" y="22">8.Contour Drawing &amp; Block Diagram</text>
<text font-size="3.9" x="109.5" y="161.9">20X2 LCD</text>
<g font-size="2.4">
<text x="162.1" y="49">1</text>
<text x="162.1" y="52.2">2</text>
<text x="168.6" y="52.2">Vdd</text>
<text x="168.9" y="49">Vss</text>
<text x="161.9" y="55.4">3</text>
<text x="162.1" y="58.6">4</text>
<text x="169.2" y="58.6">RS</text>
<text x="169.2" y="55.4">Vo</text>
<text x="161.9" y="61.8">5</text>
<text x="162.1" y="65">6</text>
<text x="168.4" y="61.8">R/W</text>
<text x="169.9" y="65">E</text>
<text x="162.1" y="71.4">8</text>
<text x="162.1" y="68.2">7</text>
<text x="168.4" y="71.4">DB1</text>
<text x="168.4" y="68.2">DB0</text>
<text x="161.5" y="77.8">10</text>
<text x="162.1" y="74.6">9</text>
<text x="168.3" y="77.8">DB3</text>
<text x="168.4" y="74.6">DB2</text>
<text x="161.5" y="81">11</text>
<text x="168.4" y="81">DB4</text>
<text x="161.4" y="87.4">13</text>
<text x="161.5" y="84.2">12</text>
<text x="168.3" y="84.2">DB5</text>
<text x="168.4" y="87.4">DB6</text>
<text x="161.4" y="93.7">15</text>
<text x="161.5" y="90.6">14</text>
<text x="167.6" y="93.7">A/Vee</text>
<text x="168.4" y="90.6">DB7</text>
<text x="161.5" y="96.9">16</text>
<text x="169.8" y="96.9">K</text>
<text x="122.1" y="119.4">The non-specified tolerance of dimension is</text>
<text x="166.2" y="119.4">0.3mm.</text>
<text x="151.8" y="148.4">EL B/L drives directly</text>
<text x="151.8" y="151">from A,K .</text>
<text x="39" y="159.1">MPU</text>
<text x="173.2" y="158.7">B/L</text>
<text x="35.3" y="225.3">Character located</text>
<text x="54.9" y="225.3">1</text>
<text x="58.1" y="225.3">2</text>
<text x="61.2" y="225.3">3</text>
<text x="64.5" y="225.3">4</text>
<text x="67.6" y="225.3">5</text>
<text x="70.9" y="225.3">6</text>
<text x="74.1" y="225.3">7</text>
<text x="77.3" y="225.3">8</text>
<text x="80.5" y="225.3">9 10</text>
<text x="86.3" y="225.3">11</text>
<text x="89.6" y="225.3">12</text>
<text x="92.6" y="225.3">13</text>
<text x="95.9" y="225.3">14</text>
<text x="99" y="225.3">15</text>
<text x="102.3" y="225.3">16</text>
<text x="105.5" y="225.3">17</text>
<text x="108.8" y="225.3">18</text>
<text x="111.9" y="225.3">19</text>
<text x="115.1" y="225.3">20</text>
<text x="35.3" y="231.7">DDRAM address</text>
<text x="35.3" y="228.5">DDRAM address</text>
<text x="54.3" y="228.5">00</text>
<text x="54.4" y="231.7">40</text>
<text x="57.5" y="228.5">01</text>
<text x="57.5" y="231.7">41</text>
<text x="60.7" y="228.5">02</text>
<text x="60.8" y="231.7">42</text>
<text x="63.8" y="228.5">03</text>
<text x="63.9" y="231.7">43</text>
<text x="67.1" y="228.5">04</text>
<text x="67.1" y="231.7">44</text>
<text x="70.2" y="228.5">05</text>
<text x="70.2" y="231.7">45</text>
<text x="73.5" y="228.5">06</text>
<text x="73.5" y="231.7">46</text>
<text x="76.7" y="228.5">07</text>
<text x="76.8" y="231.7">47</text>
<text x="79.9" y="228.5">08</text>
<text x="79.9" y="231.7">48</text>
<text x="83.1" y="228.5">09</text>
<text x="83.1" y="231.7">49</text>
<text x="86" y="228.5">0A</text>
<text x="86" y="231.7">4A</text>
<text x="89.3" y="228.5">0B</text>
<text x="89.3" y="231.7">4B</text>
<text x="92.5" y="228.5">0C</text>
<text x="92.5" y="231.7">4C</text>
<text x="95.6" y="228.5">0D</text>
<text x="95.7" y="231.7">4D</text>
<text x="98.9" y="228.5">0E</text>
<text x="99" y="231.7">4E</text>
<text x="102.2" y="228.5">0F</text>
<text x="102.2" y="231.7">4F</text>
<text x="105.5" y="231.7">50</text>
<text x="105.5" y="228.5">10</text>
<text x="108.6" y="231.7">51</text>
<text x="108.7" y="228.5">11</text>
<text x="111.9" y="231.7">52</text>
<text x="111.9" y="228.5">12</text>
<text x="115" y="231.7">53</text>
<text x="115" y="228.5">13</text>
</g>
<g font-size="2">
<text x="72.9" y="46.6">116.0</text>
<text x="79" y="46.6">0.5</text>
<text x="47.9" y="51.9">16.5</text>
<text x="47.9" y="49.3">12.5</text>
<text x="74" y="51.5">85.0(VA)</text>
<text x="76.1" y="49.3">93.0</text>
<text x="110.8" y="49.3">2.5</text>
<text x="143" y="51.9">9.5 MAX</text>
<text x="37.8" y="55.2" transform="rotate(-90 37.8 55.2)">2.9</text>
<text x="40.5" y="55.2" transform="rotate(-90 40.5 55.2)">9.2</text>
<text x="43.1" y="55.1" transform="rotate(-90 43.1 55.1)">12.75</text>
<text x="48" y="54.6">22.25</text>
<text x="74" y="54.2">73.5(AA)</text>
<text x="115.6" y="55.2" transform="rotate(-90 115.6 55.2)">4.0</text>
<text x="149.7" y="54.6">4.9</text>
<text x="44.2" y="62.7">16</text>
<text x="49.9" y="62.7">15</text>
<text x="104.5" y="65.4">A</text>
<text x="110.2" y="63.5" transform="rotate(-90 110.2 63.5)">15.0</text>
<text x="112.9" y="62.8" transform="rotate(-90 112.9 62.8)">11.0</text>
<text x="35.1" y="66.5" transform="rotate(-90 35.1 66.5)">0.5</text>
<text x="35.1" y="71.5" transform="rotate(-90 35.1 71.5)">37.0</text>
<text x="37.8" y="69.4" transform="rotate(-90 37.8 69.4)">31.2</text>
<text x="40" y="71.4" transform="rotate(-90 40 71.4)">18.6(VA)</text>
<text x="42.7" y="71.4" transform="rotate(-90 42.7 71.4)">11.5(AA)</text>
<text x="104.5" y="71.2">K</text>
<text x="110.2" y="68.9" transform="rotate(-90 110.2 68.9)">7.0</text>
<text x="112.9" y="69.4" transform="rotate(-90 112.9 69.4)">15.0</text>
<text x="115.6" y="69.4" transform="rotate(-90 115.6 69.4)">29.0</text>
<text x="45" y="72.3">2</text>
<text x="49.9" y="72.3">1</text>
<text x="41.3" y="82.3">4.0</text>
<text x="60.3" y="79.6">59.0</text>
<text x="75.1" y="82.3">108.0</text>
<text x="91.6" y="82">4- 5.5 PAD</text>
<text x="91.7" y="79.8">4- 3.5 PTH</text>
<text x="111.1" y="79.6">4- 1.0 PTH</text>
<text x="150.6" y="79.6">1.6</text>
<text x="141.8" y="88.4">EL or NO B/L</text>
<text x="37.5" y="100.9">2.5</text>
<text x="96.9" y="100.7">3.2</text>
<text x="106.4" y="100.7">0.5</text>
<text x="48.1" y="103.5">2.54</text>
<text x="87.7" y="103.3">0.65</text>
<text x="88.9" y="106">0.6</text>
<text x="39.6" y="110.7" transform="rotate(-90 39.6 110.7)">8.34</text>
<text x="41.8" y="110.8">16</text>
<text x="46.1" y="110.8">15</text>
<text x="39.6" y="118.1" transform="rotate(-90 39.6 118.1)">17.78</text>
<text x="85.4" y="118.4" transform="rotate(-90 85.4 118.4)">5.55</text>
<text x="88" y="116.1" transform="rotate(-90 88 116.1)">0.7</text>
<text x="90.7" y="117.2" transform="rotate(-90 90.7 117.2)">0.65</text>
<text x="36.8" y="120.1" transform="rotate(-90 36.8 120.1)">(P2.54*7)</text>
<text x="42.9" y="122.4">2</text>
<text x="46.1" y="122.4">1</text>
<text x="41.9" y="131.6">PIN DETAIL</text>
<text x="85.4" y="130.1" transform="rotate(-90 85.4 130.1)">0.4</text>
<text x="95.9" y="131.6">DOT SIZE</text>
<text x="48" y="155">RS</text>
<text x="48" y="157.7">R/W</text>
<text x="48" y="160.3">E</text>
<text x="65.5" y="157.6">Controller/Com Driver</text>
<text x="70.5" y="160.4">HD44780</text>
<text x="158.5" y="161" transform="rotate(-90 158.5 161)">DC/AC</text>
<text x="160.5" y="161" transform="rotate(-90 160.5 161)">Inverter</text>
<text x="167.3" y="160">K</text>
<text x="167.4" y="157.4">A</text>
<text x="38.1" y="164">80 series</text>
<text x="38.1" y="166.6">68 series</text>
<text x="40.7" y="165.1">or</text>
<text x="48.7" y="163">DB0~DB7</text>
<text x="70.3" y="164.5">Equivalent</text>
<text x="73.8" y="162.3">or</text>
<text x="50.1" y="178.1">VR</text>
<text x="57" y="174.7">Vdd</text>
<text x="57" y="177.4">Vo</text>
<text x="91.7" y="176.3">D</text>
<text x="124.7" y="178.4">Seg Driver</text>
<text x="44.9" y="180.3">10K~20K</text>
<text x="57" y="180">Vss</text>
<text x="66" y="181.9" transform="rotate(-90 66 181.9)">Bias and</text>
<text x="68.3" y="181.9" transform="rotate(-90 68.3 181.9)">Power Circuit</text>
<text x="91.7" y="184.3">M</text>
<text x="57" y="190.7">Vee</text>
<text x="91.7" y="187">CL1</text>
<text x="91.7" y="189.6">CL2</text>
<text x="36.6" y="194.8">External contrast adjustment.</text>
<text x="63.1" y="195.9">Optional</text>
<text x="66" y="193.8" transform="rotate(-90 66 193.8)">N.V.</text>
<text x="68.3" y="193.8" transform="rotate(-90 68.3 193.8)">Generator</text>
<text x="84" y="192.3">Vdd,Vss,V1~V5</text>
</g>
<g font-size="1.6">
<text x="86.3" y="155">Com1~16</text>
<text x="92.2" y="172.6">Seg1~40</text>
<text x="125.5" y="175.4">Seg41~100</text>
</g>
</svg>
